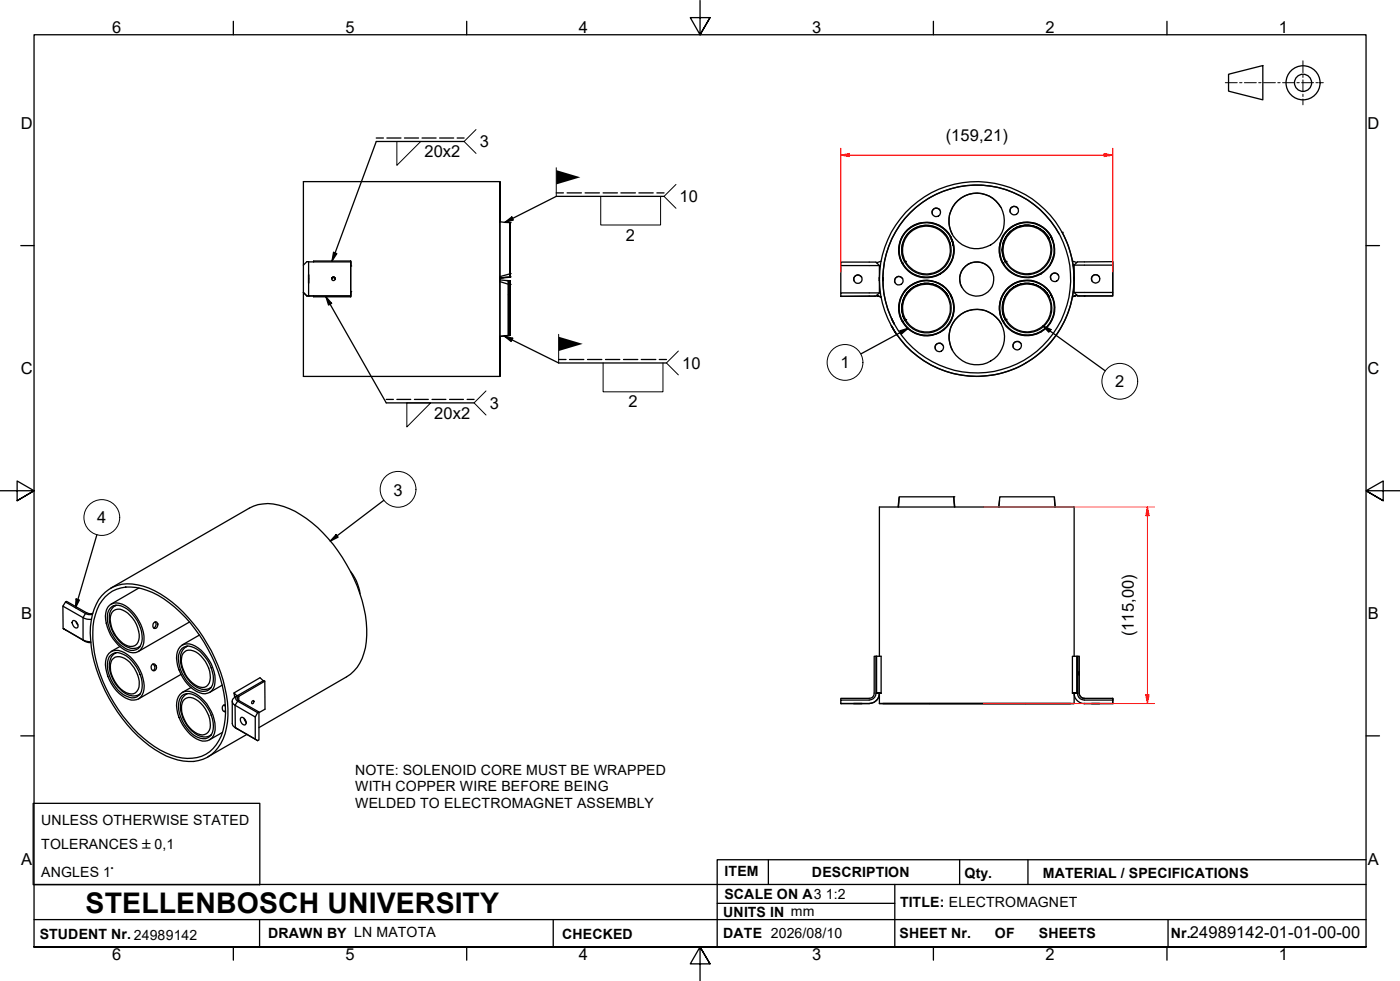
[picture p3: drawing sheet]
<svg xmlns="http://www.w3.org/2000/svg" width="410mm" height="287mm" viewBox="0 0 410 287" stroke-linecap="round" stroke-linejoin="round" font-family="sans-serif">
<!-- layer: Visible Edges(ISO) -->
<g fill="none" stroke="#000" stroke-width=".38">
<path d="M146.4 53.2h-57.6v24.4M88.8 77.6l1.1-1h.5v10h-.5M88.8 77.6v8M90.4 76.6l1.4 .1M91.8 76.7h10.9M102.7 76.7v9.9h-10.9M102.7 76.4v1.5zM102.7 76.4h-10.9v.3M146.4 64.9v-10.7v55v-10.7M146.4 64.9v-11.7v57v-11.7M146.4 64.9l3 .3M149.4 65.9v14.5z"/>
<path d="M149.4 65.2v16zM149.4 65.9v14.6zM246.2 76.7h10.3l1 1h-11.3zM246.2 77.7v8M257.5 77.7v3.8M257.5 77.7l.2 .2M258 76.5l-1.3 .4M275.3 61.5a1.26 1.26 0 0 0-1.7-.5 1.26 1.26 0 0 0-.6 1.8M277.6 69.7a7.2 7.2 0 0 0-9.8-2.9 7.2 7.2 0 0 0-2.9 9.9M278.3 69.4a8 8 0 0 1-3.2 10.8 8 8 0 0 1-10.9-3.2M278.4 69.3a8.1 8.1 0 0 0-11-3.2 8.1 8.1 0 0 0-3.2 11M278.6 70l.5 1.9z"/>
<path d="M290.4 79.3a5 5 0 0 0-6.8-2 5 5 0 0 0-2 6.8M293.1 60.8a8.1 8.1 0 0 0-11-3.2 8.1 8.1 0 0 0-3.3 11M298.1 61a1.27 1.27 0 0 0-1.7-.4 1.27 1.27 0 0 0-.6 1.6M307.1 69.7l-.6-.9a7.3 7.3 0 0 1-4.7 11.4 7.3 7.3 0 0 1-8.1-9.2 7.3 7.3 0 0 1 11.9-3.2l1.5 1.9a7.3 7.3 0 0 0-9.9-2.9 7.3 7.3 0 0 0-2.9 9.9M307.7 69.3l.5 .9zM307.7 69.3a8 8 0 0 1-3.2 10.9 8 8 0 0 1-10.8-3.2M307.8 69.2a8.1 8.1 0 0 0-11-3.2 8.1 8.1 0 0 0-3.2 11M310.1 68.5a27.5 27.5 0 0 0-37.3-10.9 27.5 27.5 0 0 0-10.9 37.3M311 68a26.8 26.8 0 0 1 3 8.4M314.5 77.6v8h11.3v1h-8.3M315.3 76.8l-1.3-.4 .3 1.5 .2-.3-.2 .3 .2 3.5M325.8 76.6v1h-11.3"/>
<path d="M325.8 76.6l-10.3 .1-1 .9M325.8 76.6v10h-8.3M325.8 77.6v8M88.8 85.6v24.6h57.6M88.8 85.6l1.1 1M89.9 86.6h1.9M90.4 80.4v2.5zM90.4 86.6h1.4M91.8 86.6v.3h10.9M97.2 81.4l.5-.3 .5 .5a.51 .51 0 0 0-.5-.4 .51 .51 0 0 0-.5 .4zM97.2 81.6l.3-.4h.3l.4 .4M97.3 81.4l-.1 .3a.51 .51 0 0 1 .5-.5 .51 .51 0 0 1 .5 .5l-.3-.5z"/>
<path d="M97.4 81.2h.5M102.7 85.4v1.5zM146.4 82.4l2.4 .8M146.5 81.4l2.9-.2-2.7 .2M147.4 81.3l-1 .1v.5l2.4 .3M148.3 82.1l1.1 .1M148.8 82.2v16M148.8 82.2l.6 .4M148.8 98.2l-2.4 .2M149.4 82.9v14.5zM149.4 82.2v16zM149.4 82.7v15z"/>
<path d="M149.4 97.7l-.6 .5M149.4 98.2l-3 .3M149.4 81l-3 .4M149.4 80.2l-3 .8M252.3 81.1a1.24 1.24 0 0 0-1.7-.4 1.24 1.24 0 0 0-.5 1.6M254.5 86.7h2M257.5 81.9v3.8h-11.3v1.1l8.3-.1M257.5 81.8v.4zM257.5 81.2v.4zM257.7 85.5l-1 1 1.3 .4-1.3-.4-.2 .2M258.5 81.2v1zM261 95.3l.4 .7-.4-.7"/>
<path d="M261 93.2l.9 1.7zM261.4 96l1.3 2.1zM264.3 81.5a1.27 1.27 0 0 0-1.7-.4 1.27 1.27 0 0 0-.5 1.7M277.6 86.7l-.5-.8a7.3 7.3 0 0 1-4.1 11.3 7.3 7.3 0 0 1-8.9-8.2 7.3 7.3 0 0 1 11.1-4.9l1.8 1.6 .6 1a7.2 7.2 0 0 0-9.8-2.8 7.2 7.2 0 0 0-2.9 9.8M278.3 86.4l.4 .9zM278.3 86.4a8 8 0 0 1-3.2 10.8 8 8 0 0 1-10.8-3.1M278.4 86.3a8.1 8.1 0 0 0-11-3.2 8.1 8.1 0 0 0-3.2 11M293.2 94.8a8.1 8.1 0 0 0-11.1-3.3 8.1 8.1 0 0 0-3.2 11.1M307.1 86.7a7.2 7.2 0 0 0-12.1-1 7.2 7.2 0 0 0 3.9 11.4 7.2 7.2 0 0 0 8.9-8.2l-.2-1.1-1-2 .5 .9a7.2 7.2 0 0 0-9.8-2.9 7.2 7.2 0 0 0-2.9 9.8M307.7 86.3l.5 .9zM307.7 86.3a8 8 0 0 1-3.2 10.9 8 8 0 0 1-10.8-3.2M307.8 86.2a8.1 8.1 0 0 0-11-3.2 8.1 8.1 0 0 0-3.2 11.1"/>
<path d="M309.9 80.6a1.25 1.25 0 0 0-1.6-.5 1.25 1.25 0 0 0-.6 1.6M314.5 81.7v.4M314.5 81.1v.4zM314.5 81.9l-.2 3.5M315.5 86.6l-.2-.2-1.3 .5 1.3-.5-1-1a28.5 28.5 0 0 1-23.1 24.3 28.5 28.5 0 0 1-30.2-14.4M315.5 86.6h2M321.9 81a1.24 1.24 0 0 0-1.7-.4 1.24 1.24 0 0 0-.5 1.6M276.1 101.1a1.24 1.24 0 0 0-1.7-.5 1.24 1.24 0 0 0-.5 1.7M299 100.6a1.26 1.26 0 0 0-1.8-.5 1.26 1.26 0 0 0-.5 1.7M263.1 148.4l.2-3h16l.2 3M263.3 145.7l-.3 2.7M279.3 145.4l.3 3"/>
<path d="M292.5 148.4l.2-3h16l.2 3M292.7 146.5l-.3 1.9M308.7 145.9l.3 2.5M18.4 177.4l.1 6.6M19.2 176.2l-.8 1.2 6.4 3.7 1.9 .2M19.2 176.2l5.8 3.4 1 .3 1.1-.1M19.2 176.2l.3-.2 5.9 3.4 .8 .3 1-.2M29.8 174.4a10.8 10.8 0 0 1 12.2-2.8 34 34 0 0 1 16.1 12.8 42.6 42.6 0 0 1 8.6 25.1 14 14 0 0 1-6 12.2 13.7 13.7 0 0 1-12-.4 41.4 41.4 0 0 1-18.9-21.1 33.1 33.1 0 0 1-2.7-20.3 14.7 14.7 0 0 1 2.7-5.5zM30.8 174.7a10.9 10.9 0 0 1 12.2-1.9 34 34 0 0 1 15.5 13.3 39.2 39.2 0 0 1 7.4 24.5 12.4 12.4 0 0 1-6.8 10.8 14.6 14.6 0 0 1-12.2-1.9 43.2 43.2 0 0 1-18.8-26.4 25.2 25.2 0 0 1 .3-14.7l.7-1.4zM32.1 177.2a4.2 4.2 0 0 1 5.5 .7 12.1 12.1 0 0 1 4.5 10.3 3.2 3.2 0 0 1-4.8 2.4 11.7 11.7 0 0 1-6.3-11.3l.6-1.5zM32.3 172.2l40.7-23.5a12.8 12.8 0 0 1 11.8 .2 40.5 40.5 0 0 1 18.8 20.5 34.1 34.1 0 0 1 3.4 20.2 12.5 12.5 0 0 1-5.5 8.5l-25.7 14.9M32.6 177.7a3.8 3.8 0 0 1 4.6 .6 11 11 0 0 1 4.3 9.6 2.99 2.99 0 0 1-4.8 1.9 10.3 10.3 0 0 1-5-11z"/>
<path d="M34 177.2a4.4 4.4 0 0 0-1.8 5.4 9.8 9.8 0 0 0 6 7.2h1.6l1.2-.5M40.7 172.1l-8.2 4.8M102.6 167.3l1.7 2.7 1.1 3.8M21.3 181.7a1.4 1.4 0 0 1 1.3 2.1 1.46 1.46 0 0 1-1.3-2.1zM22.2 181.9l.6 1.1M26.5 187.8l-1.7-.2-6.3-3.6 6.5 3.8 1.6 .3M31.9 191.3a3.9 3.9 0 0 1 5.4 .3 12.3 12.3 0 0 1 4.9 10.2 3.3 3.3 0 0 1-2 3 3.3 3.3 0 0 1-3.5-.5 12.2 12.2 0 0 1-5.8-10.7l.5-1.7zM32.5 191.7a2.86 2.86 0 0 1 3.6-.2 10.5 10.5 0 0 1 5.3 10.9 2.82 2.82 0 0 1-4.4 1.4 10.5 10.5 0 0 1-5.3-10.8l.3-.8zM34 191a4.9 4.9 0 0 0-1.6 6.1 9.2 9.2 0 0 0 6.4 6.6h1l1.2-.5M35.1 189.2l-2.6 1.5M44.4 194.6a.9 .9 0 0 1 1.3 .2 .9 .9 0 0 1-.1 1.2 .84 .84 0 0 1-1.1 .1 .84 .84 0 0 1-.2-1.1zM44.7 194.4a1.08 1.08 0 0 1 .1 1.9"/>
<path d="M45 182.3a.57 .57 0 0 1 .5-.3 .57 .57 0 0 1 .5 .3 .91 .91 0 0 1 .1 1.2 .91 .91 0 0 1-1.2 .2l-.1-.6zM45.4 182.1a1.15 1.15 0 0 1-.4 1.7M52.7 189.4a3.8 3.8 0 0 1 5.3 .3 11.7 11.7 0 0 1 4.8 11 3.3 3.3 0 0 1-5.3 1.7 12.2 12.2 0 0 1-5.7-10.7l.5-1.7zM53 197.4l-12.5 7.2M53.3 189.8a3.4 3.4 0 0 1 4.4 .3 10.6 10.6 0 0 1 4.5 10.4 3.2 3.2 0 0 1-5.2 .9 11.2 11.2 0 0 1-4.7-9.5l.5-1.5zM54.8 189.2a4.4 4.4 0 0 0-1.8 5.4 9.8 9.8 0 0 0 6.1 7.2h1.5l1.2-.6M55.5 182.1l-15 8.6M58.4 185.9l-5.1 2.9M77.1 199.3l-1-.9-7.6 4.4M77.5 199.4l.1 8.2-1.8 1M256.5 192.1h-.5v10.8a1.46 1.46 0 0 1-1.5 1.5h-8.3v.5M256.7 192.1h-.2v10.8a2 2 0 0 1-2 2h-8.3v1h8.3"/>
<path d="M256.7 192.1h1.3v10.8M256.7 192.1v10.8M257.5 192.1v-43.7h57v43.7M315.3 192.1h.2v10.8a2 2 0 0 0 2 2h8.3M315.5 192.1h.5v10.8M316 196.6v1zM316 192.1v10.8M52.7 203.3a3.4 3.4 0 0 1 4.5-.3 11.8 11.8 0 0 1 5.6 11.6 3.3 3.3 0 0 1-5.3 1.7 12.2 12.2 0 0 1-5.7-10.7l.5-1.7zM53.3 203.7a3.6 3.6 0 0 1 4.5 .3 10.6 10.6 0 0 1 4.4 10.3 2.92 2.92 0 0 1-4.4 1.5 10.6 10.6 0 0 1-5.3-10.9zM54.8 203a5.1 5.1 0 0 0-1.4 6.8 8.8 8.8 0 0 0 6.2 5.9h1l1.2-.5M55.9 201.2l-2.6 1.5M65.1 200.5l-3.8 2.2"/>
<path d="M65.2 214.4l-3.9 2.1M65.5 206.4l.5 .4M66 206.4a.95 .95 0 0 0-.9 1 .95 .95 0 0 0 .9 .9M66 207.9l-.3 .4M68 205.2v6.6a1.34 1.34 0 0 0 .9 1.2l6.5 3.8M68.8 204a1.29 1.29 0 0 0-.8 1.2 1.29 1.29 0 0 0 .8 1.3l5.9 3.4 .7-1.3M68.8 213l6.6 3.8M68.8 204l-.1 .1M69.4 203.7l-.9-.9 .3 1.2M69.5 203.6l-.7 .4M70.6 210a1.43 1.43 0 0 1 1.2 2.2 1.43 1.43 0 0 1-1.2-2.2zM71.4 210.3l.7 1"/>
<path d="M71.9 210.8l-.1 .2M72.3 215l-11.5 6.6M73.9 205.2l.3-.1 .2 .2-.5 .7-.2-.2zM74.7 209.9v6.5M75.4 208.6l.4-.2v8.2l-.4 .2M75.8 208.4l-5.9-3.3-.4-.8 .4-.5 7.6-4.4-.3-.2-7.6 4.4-.6 .6v.4l.6 .6 5.8 3.4M246.2 205.9h8.3M249.9 205.9h2.5zM254.5 205.9a3.1 3.1 0 0 0 3-3v3M256.7 202.9h1.3zM257.5 205.9h57zM257.5 203.1a3 3 0 0 1-3 2.8"/>
<path d="M258.5 205.9h55zM314 202.9h1.3zM314 202.9v-10.8h1.3v10.8M314.5 202.9a2.98 2.98 0 0 0 3 3h8.3v-1M314.5 203.1v2.8M316 202.9a1.59 1.59 0 0 0 1.5 1.5h8.3M316 202.9a1.6 1.6 0 0 0 1.4 1.5M319.6 205.9h2.4zM325.8 204.9v1h-8.4M325.8 204.4v.5z"/>
<circle cx="271.2" cy="73.2" r="7.3"/>
<circle cx="271.3" cy="73.2" r="8"/>
<circle cx="271.3" cy="73.2" r="7"/>
<circle cx="271.3" cy="73.2" r="8.1"/>
<circle cx="274.2" cy="62.2" r="1.24"/>
<circle cx="286" cy="64.7" r="8.1"/>
<circle cx="297" cy="61.7" r="1.26"/>
<circle cx="300.7" cy="73.2" r="8.1"/>
<circle cx="300.7" cy="73.2" r="7"/>
<circle cx="300.7" cy="73.2" r="8"/>
<circle cx="97.7" cy="81.6" r=".52"/>
<circle cx="251.2" cy="81.7" r="1.24"/>
<circle cx="263.2" cy="82.2" r="1.25"/>
<circle cx="271.3" cy="90.2" r="8"/>
<circle cx="271.3" cy="90.2" r="8.1"/>
<circle cx="271.3" cy="90.2" r="7"/>
<circle cx="286" cy="81.7" r="5"/>
<circle cx="286" cy="81.7" r="28.5"/>
<circle cx="286" cy="81.7" r="27.5"/>
<circle cx="286" cy="98.7" r="8.1"/>
<circle cx="300.7" cy="90.2" r="8"/>
<circle cx="300.7" cy="90.2" r="7"/>
<circle cx="300.7" cy="90.2" r="8.1"/>
<circle cx="308.8" cy="81.2" r="1.24"/>
<circle cx="320.8" cy="81.6" r="1.21"/>
<circle cx="275" cy="101.7" r="1.24"/>
<circle cx="297.8" cy="101.2" r="1.25"/>
</g>
<g fill="#000">
<circle cx="102.7" cy="77.9" r=".19"/>
<circle cx="149.4" cy="65.2" r=".19"/>
<circle cx="257.5" cy="77.7" r=".19"/>
<circle cx="264.2" cy="77" r=".19"/>
<circle cx="265.1" cy="76.5" r=".19"/>
<circle cx="277.4" cy="69.9" r=".19"/>
<circle cx="278.3" cy="69.4" r=".19"/>
<circle cx="293.7" cy="77" r=".19"/>
<circle cx="294.6" cy="76.5" r=".19"/>
<circle cx="306.8" cy="69.8" r=".19"/>
<circle cx="307.7" cy="69.3" r=".19"/>
<circle cx="311" cy="68" r=".19"/>
<circle cx="90.4" cy="86.6" r=".19"/>
<circle cx="102.7" cy="85.4" r=".19"/>
<circle cx="149.4" cy="83.3" r=".19"/>
<circle cx="149.4" cy="81" r=".19"/>
<circle cx="149.4" cy="80.1" r=".19"/>
<circle cx="246.2" cy="86.8" r=".19"/>
<circle cx="261" cy="95.3" r=".19"/>
<circle cx="264.3" cy="94.1" r=".19"/>
<circle cx="265.2" cy="93.5" r=".19"/>
<circle cx="277.4" cy="86.8" r=".19"/>
<circle cx="278.3" cy="86.4" r=".19"/>
<circle cx="293.7" cy="94" r=".19"/>
<circle cx="294.6" cy="93.5" r=".19"/>
<circle cx="306.9" cy="86.8" r=".19"/>
<circle cx="307.7" cy="86.3" r=".19"/>
<circle cx="317.5" cy="86.6" r=".19"/>
<circle cx="279.3" cy="145.4" r=".19"/>
<circle cx="246.2" cy="205.9" r=".19"/>
<circle cx="317.4" cy="205.9" r=".19"/>
<circle cx="325.8" cy="205.9" r=".19"/>
</g>
<!-- layer: Visible Tangent Edges(ISO) -->
<g fill="none" stroke="#000" stroke-width=".38">
<path d="M25.4 179.4l-.4 .2-.7 1.2v6.5l.7 .5M33.3 178.8a3.2 3.2 0 0 1 4.1 .7 8.8 8.8 0 0 1 3.2 7.8 2.41 2.41 0 0 1-3.8 1.5 9.2 9.2 0 0 1-4.5-8.3l.5-1.3zM34 177.2l-.3 .1M33.2 192.7a3.2 3.2 0 0 1 4.1 .5 8.4 8.4 0 0 1 3.1 8.6 2.33 2.33 0 0 1-3.4 1 8.8 8.8 0 0 1-4.5-9zM34 191l-.2 .2M41 189.2l-.3 .2M54 190.8a3.2 3.2 0 0 1 4.1 .5 8.4 8.4 0 0 1 3.2 8.6 2.33 2.33 0 0 1-3.5 1 8.7 8.7 0 0 1-4.5-9zM54.9 189.1l-.4 .2M41 203.2l-.2 .1M54 204.7a3.1 3.1 0 0 1 4.1 .5 8.4 8.4 0 0 1 3.2 8.6 2.63 2.63 0 0 1-4.3 .5 8.7 8.7 0 0 1-3.7-8.5zM54.9 203l-.4 .2M61.8 201.2l-.3 .2"/>
<path d="M61.8 215.2l-.2 .1M69.6 203.6l.3 .2v1.3l-1.1 1.4 .1 6.5 .7 .4"/>
</g>
<!-- layer: Border_0 -->
<g fill="none" stroke="#000" stroke-width=".38">
<path d="M68.3 6.2v4M136.7 6.2v4M205 .1v10.1l-2.9-5h5.8l-2.9 5 2.9-5M273.3 6.2v4M341.7 6.2v4M6.1 71.9h3.9M400 71.9h3.9M0 143.7h10l-5-2.9v5.8l5-2.9-5 2.9M410 143.7h-10l5-2.9v5.8l-5-2.9 5 2.9M6.1 215.4h3.9M400 215.4h3.9M10 277.2v-267h390v267h-390h390"/>
<path d="M68.3 277.2v3.9M136.7 277.2v3.9M273.3 277.2v3.9M341.7 277.2v3.9M207.9 282.1l-2.9-4.9 2.9 4.9h-5.8l2.9-4.9v10"/>
</g>
<!-- layer: Sketch Geometry(ISO) -->
<g fill="none" stroke="#000" stroke-width=".38">
<path d="M359.7 21.7l10.1-2.5v10l-10.1-2.5zM9.7 235.2h66.4v23.8h-66.4zM10 258.9h390M225 251.7v7.2M262 258.9v18.3M281 251.7v7.2M301 251.7v7.2M400 251.7h-190v25.5M10 277.2h390M10 269.2h390M76 269.2v8M162 269.2v8"/>
<path d="M210 264.4h52M342 269.2v8"/>
<circle cx="381.5" cy="24.2" r="5"/>
<circle cx="381.5" cy="24.2" r="2.51"/>
</g>
<g fill="none" stroke="#000" stroke-width=".29">
<path d="M381.5 17.8v3.5M358.8 24.2h3.5M363 24.2h.7M364.4 24.2h3.5M368.6 24.2h.7M370 24.2h3.4M374.1 24.2h.7M375.5 24.2h3.5M379.7 24.2h.7M381.1 24.2h3.5M381.5 22v.7M381.5 23.4v3.5"/>
<path d="M381.5 27.6v.7M381.5 29v1.7M385.3 24.2h.7M386.7 24.2h.8"/>
</g>
<!-- layer: Dimensions(ISO) -->
<path d="M246.2 45.4h2.5" fill="none" stroke="#f00" stroke-width=".29"/>
<path d="M246.2 45.4l2.5-.5v1z" fill="#f00"/>
<path d="M246.2 45.4l2.5-.5v1zM323.3 45.4h2.5" fill="none" stroke="#f00" stroke-width=".29"/>
<path d="M323.3 44.9l2.5 .5-2.5 .5z" fill="#f00"/>
<path d="M246.2 43.4v36.3M248.7 45.4h74.6M323.3 44.9l2.5 .5-2.5 .5zM325.8 43.4v36.2M336 148.4v2.6" fill="none" stroke="#f00" stroke-width=".29"/>
<path d="M336 148.4l.5 2.6h-1z" fill="#f00"/>
<path d="M336 148.4l.5 2.6h-1zM336 203.4v2.5" fill="none" stroke="#f00" stroke-width=".29"/>
<path d="M335.5 203.4h1l-.5 2.5z" fill="#f00"/>
<path d="M288 148.4h50M336 151v52.4M288 205.9h50M335.5 203.4h1l-.5 2.5z" fill="none" stroke="#f00" stroke-width=".29"/>
<!-- layer: Symbols(ISO) -->
<g fill="none" stroke="#000" stroke-width=".38">
<path d="M110.2 40.4h2.1M113.3 40.4h4.1M118.4 40.4h4.2M123.6 40.4h4.1M128.7 40.4h4.1M133.9 40.4h2M135.9 41.4h-25.7l-13 35M162.9 56.5h2.1M166.1 56.5h4.1M171.3 56.5h4.2M176.6 56.5h4.2M181.8 56.5h4.3"/>
<path d="M187.1 56.5h4.2M192.3 56.5h2.1M194.4 57.5h-31.5l-15.1 7.6M97.7 73.9l.9 .3-1.4 2.2zM147.8 65.1l2.1-1.6 .4 .9zM95.4 86.9l1.7 1.9-.9 .5zM95.4 86.9l17.7 31h25.7M147.6 98.4l2.5 .6-.4 1zM147.6 98.4l16 7.8h31.5M263.5 96.9l2.4-.8-1.9 1.6zM265.9 96.1l-13.8 7.5M305.4 95.4l2.3 1.1-.6 .7z"/>
<path d="M305.4 95.4l18.2 13.1M113.1 116.9h2.1M116.2 116.9h4.1M121.3 116.9h4.1M126.5 116.9h4.1M131.6 116.9h4.1M136.8 116.9h2M163.6 105.2h2.1M166.8 105.2h4.1M172 105.2h4.2M177.3 105.2h4.2M182.6 105.2h4.2"/>
<path d="M187.8 105.2h4.2M193 105.2h2.1M28.4 156.5l-6.3 21.4M98.4 156.5l.6 .7-2.3 1.2zM112.4 146.4l-15.7 12M22.3 175.3l.9 .4-1.1 2.2z"/>
</g>
<path d="M162.9 49.8l7 2.1-7 2.1zM97.7 73.9l.9 .3-1.4 2.2zM147.8 65.1l2.1-1.6 .4 .9zM95.4 86.9l1.7 1.9-.9 .5zM147.6 98.4l2.5 .6-.4 1zM163.6 98.6l7 2.1-7 2.1zM263.5 96.9l2.4-.8-1.9 1.6zM305.4 95.4l2.3 1.1-.6 .7zM98.4 156.5l.6 .7-2.3 1.2zM22.3 175.3l.9 .4-1.1 2.2z" fill="#000"/>
<g fill="none" stroke="#000" stroke-width=".29">
<path d="M139.4 37.9l-3.5 3.5 3.5 3.5M116.2 41.4h7l-7 7zM162.9 49.1v8.4M175.9 57.5v8.4h17.5v-8.4M197.9 54l-3.5 3.5 3.5 3.5M163.6 97.9v8.3M119.1 117.9h7l-7 7.1zM142.3 114.4l-3.5 3.5 3.5 3.6M176.6 106.2v8.5h17.5v-8.5M198.6 102.8l-3.5 3.4 3.5 3.5"/>
<circle cx="247.4" cy="106.1" r="5.2"/>
<circle cx="327.9" cy="111.6" r="5.2"/>
<circle cx="29.8" cy="151.5" r="5.2"/>
<circle cx="116.6" cy="143.2" r="5.2"/>
</g>
<text font-size="8.3" x="25.1" y="267.2">STELLENBOSCH UNIVERSITY</text>
<g font-size="4.8">
<text x="32.8" y="9.7">6</text>
<text x="101.2" y="9.7">5</text>
<text x="169.5" y="9.7">4</text>
<text x="237.8" y="9.7">3</text>
<text x="306.1" y="9.7">2</text>
<text x="374.5" y="9.7">1</text>
<text x="6.1" y="37.8">D</text>
<text x="276.9" y="41.4">(159,21)</text>
<text x="400.4" y="37.8">D</text>
<text x="124.3" y="46">20x2</text>
<text x="140.5" y="43.1">3</text>
<text x="199" y="59.2">10</text>
<text x="183.3" y="70.4">2</text>
<text x="246.1" y="107.8">1</text>
<text x="6.1" y="109.6">C</text>
<text x="199.7" y="108">10</text>
<text x="326.5" y="113.4">2</text>
<text x="400.4" y="109.6">C</text>
<text x="143.4" y="119.7">3</text>
<text x="184" y="119.2">2</text>
<text x="127.1" y="122.5">20x2</text>
<text x="115.2" y="145">3</text>
<text x="28.4" y="153.2">4</text>
<text x="6.2" y="181.3">B</text>
<text x="400.5" y="181.3">B</text>
<text x="332" y="186.3" transform="rotate(-90 332 186.3)">(115,00)</text>
<text x="6.2" y="253.1">A</text>
<text x="400.5" y="253.1">A</text>
<text x="348.4" y="274.7">24989142-01-01-00-00</text>
<text x="32.8" y="281.1">6</text>
<text x="101.2" y="281.1">5</text>
<text x="169.5" y="281.1">4</text>
<text x="237.8" y="281.1">3</text>
<text x="306.1" y="281.1">2</text>
<text x="374.5" y="281.1">1</text>
</g>
<g font-size="4.1">
<text x="103.9" y="227">NOTE: SOLENOID CORE MUST BE WRAPPED</text>
<text x="103.9" y="231.7">WITH COPPER WIRE BEFORE BEING</text>
<text x="103.9" y="236.4">WELDED TO ELECTROMAGNET ASSEMBLY</text>
<text x="12.1" y="241.6">UNLESS OTHERWISE STATED</text>
<text x="12.1" y="248.5">TOLERANCES ±0,1</text>
<text x="12.1" y="256.7">ANGLES 1°</text>
<text x="212.2" y="256.5">ITEM</text>
<text x="237.7" y="256.7">DESCRIPTION</text>
<text x="282.4" y="256.9">Qty.</text>
<text x="305.4" y="256.9">MATERIAL / SPECIFICATIONS</text>
<text x="212.1" y="263">SCALE ON A3</text>
<text x="241.8" y="263.2">1:2</text>
<text x="211.8" y="268.4">UNITS IN mm</text>
<text x="263.5" y="265.6">TITLE: ELECTROMAGNET</text>
<text x="11.6" y="274.8">STUDENT Nr. 24989142</text>
<text x="78.5" y="274.6">DRAWN BY LN MATOTA</text>
<text x="164.6" y="274.8">CHECKED</text>
<text x="211.8" y="274.6">DATE 2026/08/10</text>
<text x="263.4" y="274.6">SHEET Nr.</text>
<text x="291.3" y="274.6">OF</text>
<text x="304.2" y="274.6">SHEETS</text>
<text x="342.8" y="274.5">Nr.</text>
</g>
</svg>
